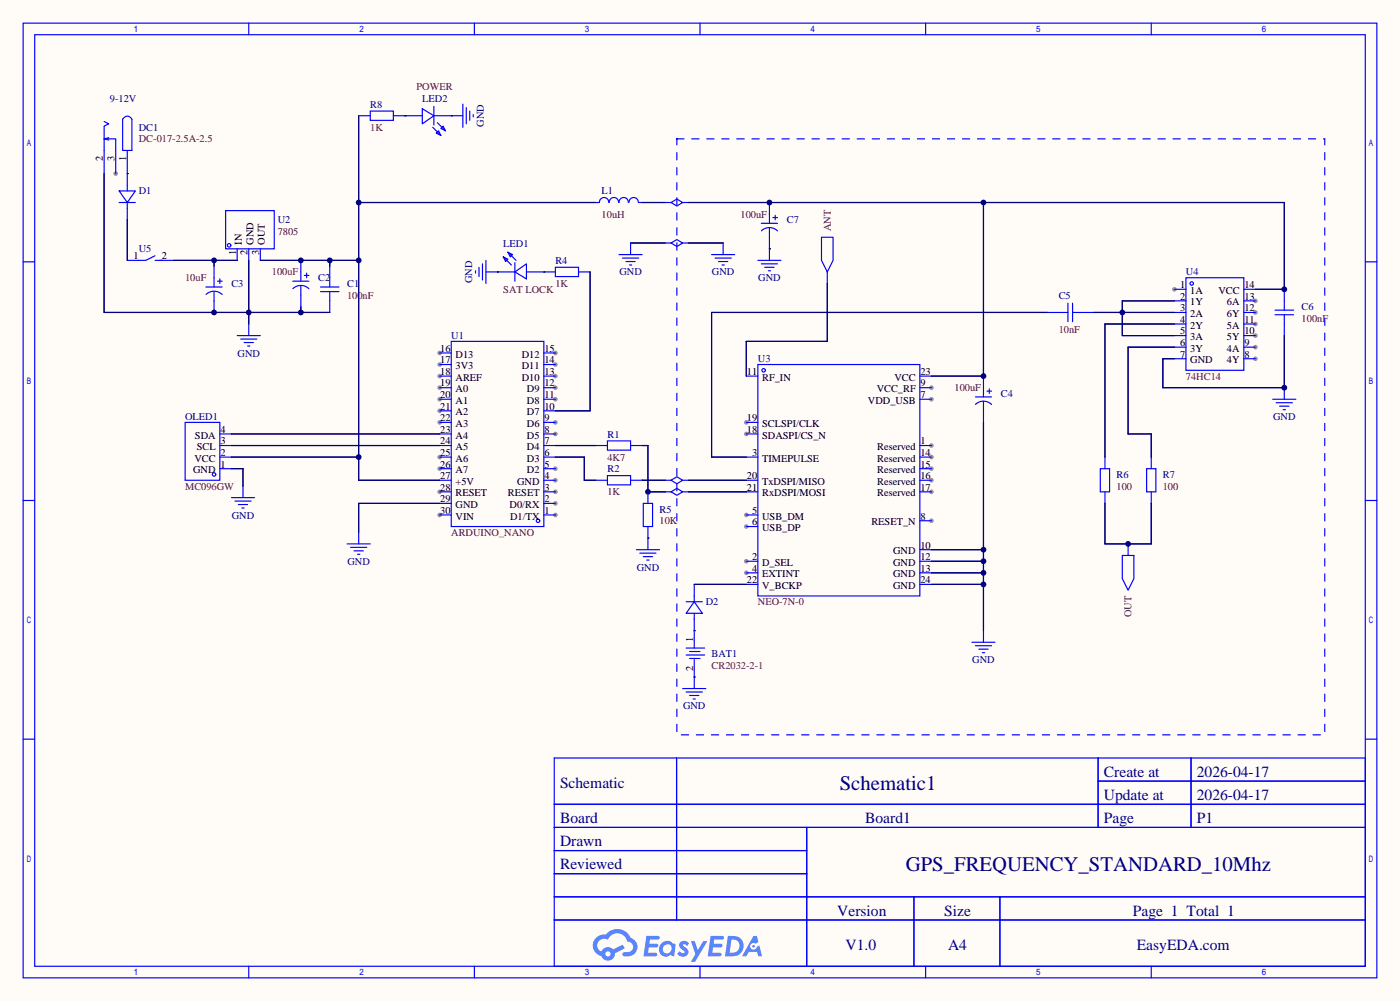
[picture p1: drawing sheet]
<svg xmlns="http://www.w3.org/2000/svg" width="307mm" height="220mm" viewBox="0 0 307 220" stroke-linecap="round" stroke-linejoin="round" font-family="sans-serif">
<path d="M0 0h307.3v219.7h-307.3z" fill="#fffcf7"/>
<g fill="#999">
<circle cx="121.9" cy="113" r=".51"/>
<circle cx="121.9" cy="110.5" r=".51"/>
<circle cx="121.9" cy="107.9" r=".51"/>
<circle cx="121.9" cy="105.4" r=".51"/>
<circle cx="121.9" cy="102.9" r=".51"/>
<circle cx="121.9" cy="95.2" r=".51"/>
<circle cx="121.9" cy="92.7" r=".51"/>
<circle cx="121.9" cy="87.6" r=".51"/>
<circle cx="121.9" cy="85.1" r=".51"/>
<circle cx="121.9" cy="82.5" r=".51"/>
<circle cx="121.9" cy="80" r=".51"/>
<circle cx="121.9" cy="77.5" r=".51"/>
<circle cx="96.5" cy="77.5" r=".51"/>
<circle cx="96.5" cy="80" r=".51"/>
<circle cx="96.5" cy="82.5" r=".51"/>
<circle cx="96.5" cy="85.1" r=".51"/>
<circle cx="96.5" cy="87.6" r=".51"/>
<circle cx="96.5" cy="90.2" r=".51"/>
<circle cx="96.5" cy="92.7" r=".51"/>
<circle cx="96.5" cy="100.3" r=".51"/>
<circle cx="96.5" cy="102.9" r=".51"/>
<circle cx="96.5" cy="107.9" r=".51"/>
<circle cx="96.5" cy="113" r=".51"/>
<circle cx="163.8" cy="92.7" r=".51"/>
<circle cx="163.8" cy="95.2" r=".51"/>
<circle cx="163.8" cy="113" r=".51"/>
<circle cx="163.8" cy="115.6" r=".51"/>
<circle cx="163.8" cy="123.2" r=".51"/>
<circle cx="163.8" cy="125.7" r=".51"/>
<circle cx="204.5" cy="114.3" r=".51"/>
<circle cx="204.5" cy="107.9" r=".51"/>
<circle cx="204.5" cy="105.4" r=".51"/>
<circle cx="204.5" cy="102.9" r=".51"/>
<circle cx="204.5" cy="100.3" r=".51"/>
<circle cx="204.5" cy="97.8" r=".51"/>
<circle cx="204.5" cy="87.6" r=".51"/>
<circle cx="204.5" cy="85.1" r=".51"/>
<circle cx="25.4" cy="38.1" r=".51"/>
<circle cx="257.8" cy="63.5" r=".51"/>
<circle cx="275.6" cy="78.7" r=".51"/>
<circle cx="275.6" cy="76.2" r=".51"/>
<circle cx="275.6" cy="73.7" r=".51"/>
<circle cx="275.6" cy="71.1" r=".51"/>
<circle cx="275.6" cy="68.6" r=".51"/>
<circle cx="275.6" cy="66" r=".51"/>
</g>
<g fill="none" stroke="#00f" stroke-width=".25">
<path d="M5.1 5.1h297.2v209.5h-297.2zM7.6 7.6h292.1v204.5h-292.1zM54.6 5.1v2.5M104.1 5.1v2.5M153.7 5.1v2.5M203.2 5.1v2.5M252.7 5.1v2.5M5.1 57.5h2.5M299.7 57.5h2.6M5.1 109.9h2.5M299.7 109.9h2.6M5.1 162.2h2.5"/>
<path d="M121.7 166.4h178v45.7h-178zM121.7 176.5h178M148.5 166.4v35.5M241.1 166.4v15.2M241.1 171.4h58.6M261.5 166.4v15.2M299.7 162.2h2.6M121.7 181.6h178M121.7 186.7h55.4M121.7 196.8h178M121.7 191.8h55.4M177.1 181.6v30.5"/>
<path d="M200.6 196.8v15.3M219.5 196.8v15.3M54.6 212.1v2.5M104.1 212.1v2.5M121.7 201.9h178M153.7 212.1v2.5M203.2 212.1v2.5M252.7 212.1v2.5"/>
</g>
<g fill="#5487ff">
<path d="M149.4 206.8a1.3 1.3 0 0 1 1.8 .3l-.4 .6a.54 .54 0 0 0-.9-.3l.2 .3a1.28 1.28 0 0 1 .7 2 1.53 1.53 0 0 1-2.1-.3l.5-.6 .8 .4a.31 .31 0 0 0 .3-.2 .31 .31 0 0 0-.3-.4 1.12 1.12 0 0 1-.6-1.8z"/>
<path d="M151.7 206.6h.8l.7 2 1.2-2h.9l-2.7 4.5h-.9l1-1.6z"/>
<path d="M141.9 205.4h2.3a.46 .46 0 0 1 .5 .1 .46 .46 0 0 1 .1 .5l-.4 .2h-1.7l-.2 .9h1.7a.4 .4 0 0 1 .3 .5 .4 .4 0 0 1-.4 .3h-1.7l-.1 1.2h1.3a.46 .46 0 0 1 .5 .1 .46 .46 0 0 1 .1 .5l-.3 .2h-2.6z"/>
<path d="M156 205.4h2.3a.47 .47 0 0 1 .5 .1 .47 .47 0 0 1 .1 .5l-.4 .2h-1.7l-.1 .9h1.6a.4 .4 0 0 1 .3 .5 .4 .4 0 0 1-.4 .3h-1.7l-.1 1.2h1.3a.46 .46 0 0 1 .5 .1 .46 .46 0 0 1 .2 .5l-.4 .2h-2.6z"/>
<path d="M165.4 205.4h.7l.4 1.4-.6 .3a.75 .75 0 0 0-1.2 .3 .75 .75 0 0 0 .5 1.1 .75 .75 0 0 0 1-.7l.5-.3 .6 2.4h-.8l-.3-1h-1.8l-.6 1h-.9z"/>
<path d="M159.8 205.4l-.6 4.5h1.4a2.27 2.27 0 0 0 2.6-2.3 2.27 2.27 0 0 0-2.7-2.2zM160.6 206.2a1.5 1.5 0 0 1 1.8 1.5 1.5 1.5 0 0 1-2 1.4h-.2z"/>
<path d="M145.2 207.1a1.6 1.6 0 0 0-.3 2.2 1.6 1.6 0 0 0 2.3 .2l.8 .4 .3-2.5-.2-.2-.4-.1a1.58 1.58 0 0 0-2.5 0zM145.8 207.6a.98 .98 0 0 1 1.6 .4 .98 .98 0 0 1-1 1.3 .94 .94 0 0 1-.9-.7 .94 .94 0 0 1 .3-1z"/>
<path d="M130.9 205.8a2.37 2.37 0 0 0 1.1 4 1.54 1.54 0 0 0 1.8 1 1.54 1.54 0 0 0 1.2-1.6l2.2-1.1-.5-.7-2.1 1a1.57 1.57 0 0 0-2.6 .5 1.5 1.5 0 0 1-.7-2.1 1.5 1.5 0 0 1 2.2-.5 2.23 2.23 0 0 1 2.2-1.5 2.23 2.23 0 0 1 2 1.9 1.16 1.16 0 0 1 1.3 1.1 1.16 1.16 0 0 1-1.1 1.2h-.7a.47 .47 0 0 0-.6 .4 .47 .47 0 0 0 .5 .5 2.17 2.17 0 0 0 2.5-.9 2.17 2.17 0 0 0-.4-2.7l-.8-.4a3.2 3.2 0 0 0-5.4-.8l-1.1 .1zM132.9 209.4a.6 .6 0 0 1 1.2 0 .6 .6 0 0 1-1.2 0z"/>
<circle cx="165.4" cy="207.7" r=".28"/>
</g>
<g fill="none" stroke="#00f" stroke-width=".25">
<path d="M22.9 26.7l1 .5-1 .5v10.4M22.9 30.5h2.5v7.6M22.9 30.5l1 .2M23.9 30.2l-1 .3M27.2 25.8l.8-.3 .5 .1 .5 .6v6.8h-2.1v-6.8zM27.9 33v8.9M78.7 25.4h2.6M81.3 24.4h5.1v2h-5.1zM86.4 25.4h6.3M92.7 23.9l2.5 1.5-2.5 1.8zM95 27.9l1.8 1.8M95.2 25.4h6.4"/>
<path d="M95.2 23.4v4M95.8 29.2l.5-.5 .5 1zM96 26.9l1.8 1.8M96.8 28.2l.5-.5 .5 1zM101.6 22.9v5M102.4 23.6v3.6M103.1 24.4v2M103.9 25.1v.6M26.2 41.9h3.5l-1.8 2.5zM26.2 44.4h3.5M27.9 44.4v3.9M34 56.1l-2 1h-4.1"/>
<path d="M34 57.1h4.1M47 58.4v4.6M49.5 46.2h10.7v8.4h-10.7zM52.1 54.6v2.5M54.6 54.6v2.5M57.1 54.6v2.5M66 57.1v4.6M67.3 59.9v1.1M72.4 58.4v4.6M104.4 59.4v.5M105.2 58.7v2M105.9 57.9v3.6"/>
<path d="M106.7 59.7h6.3M106.7 57.1v5.1M110.5 56.4l1 .5-.5 .5zM110.5 56.4l1.8 1.8M111.5 55.4l1 .5-.5 .5zM111.5 55.4l1.8 1.7M113 59.7l2.6-1.8v3.3zM113 57.7v4M115.6 59.7h6.3M121.9 58.7h5.1v2h-5.1zM127 59.7h2.5M130.8 44.4h.8"/>
<path d="M131.6 44.4a1.01 1.01 0 0 1 1-1 1.01 1.01 0 0 1 1 1M133.8 44.4a1.01 1.01 0 0 1 1-1 1.01 1.01 0 0 1 1 1M135.9 55.9h5.1M135.9 44.4a1.01 1.01 0 0 1 1-1 1.01 1.01 0 0 1 1 1M136.7 56.6h3.5M137.4 57.4h2M138.1 44.4a1.01 1.01 0 0 1 1-1 1.01 1.01 0 0 1 1 1M138.2 58.2h.5M138.4 53.3v2.6M140.2 44.4h.8M146 44.4h1.3M146 53.3h1.3"/>
<path d="M147.3 44.4l1.3-.7 1.3 .7-1.3 .8zM147.3 53.3l1.3-.7 1.3 .7-1.3 .8zM149.9 44.4h1.2M149.9 53.3h1.2M156.2 55.9h5.1M157 56.6h3.5M157.7 57.4h2.1M158.5 58.2h.5M158.7 53.3v2.6M166.4 57.1h5M167.1 49h3.6M167.1 57.9h3.6"/>
<path d="M167.2 50.7a2.54 2.54 0 0 1 3.5 0M167.9 58.7h2M168.7 59.4h.5M168.9 44.4v4.6M168.9 50v7.1M169.7 47.8h1M170.2 47.2v1.1M180.3 52.1h2.6v5l-1.3 2.6-1.3-2.6zM181.6 59.7v2.5M45.2 63h3.6M45.2 64.6a2.54 2.54 0 0 1 3.6 .1M47 64v4.6"/>
<path d="M47.8 61.7h1M48.3 61.2v1M52.1 73.7h5M52.8 74.4h3.6M53.6 75.2h2M54.4 75.9h.5M54.6 71.1v2.6M64.3 61.7h3.5M64.3 63.4a2.54 2.54 0 0 1 3.5 0M66 62.7v4.6M66.8 60.5h1M70.4 63h4"/>
<path d="M70.4 64h4M72.4 64v4.6M96.5 77.5h2.6M99.1 74.9h20.3v40.7h-20.3zM119.4 77.5h2.5M229.9 68.6h4.5M234.4 66.5v4.1M235.5 68.6h4.5M235.5 66.5v4.1M257.8 73.7h2.5M257.8 63.5h2.5M257.8 66h2.5"/>
<path d="M257.8 68.6h2.5M257.8 71.1h2.5M257.8 76.2h2.5M257.8 78.7h2.5M260.3 61h12.7v20.3h-12.7zM273 73.7h2.6M273 63.5h2.6M273 66h2.6M273 68.6h2.6M273 71.1h2.6M273 76.2h2.6M273 78.7h2.6"/>
<path d="M279.9 68.1h4.1M279.9 69.1h4.1M281.9 63.5v4.6M281.9 69.1v4.6M40.6 92.7h7.7v12.7h-7.7zM48.3 97.8h2.5M48.3 95.2h2.5M96.5 97.8h2.6M96.5 95.2h2.6M96.5 92.7h2.6M96.5 90.2h2.6M96.5 87.6h2.6"/>
<path d="M96.5 85.1h2.6M96.5 82.5h2.6M96.5 80h2.6M119.4 97.8h2.5M119.4 95.2h2.5M119.4 92.7h2.5M119.4 90.2h2.5M119.4 87.6h2.5M119.4 85.1h2.5M119.4 82.5h2.5M119.4 80h2.5M130.8 97.8h2.5"/>
<path d="M133.3 96.8h5.1v2h-5.1zM138.4 97.8h2.6M163.8 95.2h2.6M163.8 92.7h2.6M163.8 82.5h2.6M166.4 80h35.5v50.8h-35.5zM201.9 97.8h2.6M201.9 87.6h2.6M201.9 85.1h2.6M201.9 82.5h2.6M214.1 87.1h3.6M214.1 88.8a2.54 2.54 0 0 1 3.6 0"/>
<path d="M215.9 82.5v4.6M215.9 88.1v4.6M216.7 85.9h1M217.2 85.3v1.1M279.4 87.6h5.1M280.2 88.4h3.5M280.9 89.2h2.1M281.7 89.9h.5M281.9 85.1v2.5M48.3 102.9h2.5M48.3 100.3h2.5M50.8 109.2h5.1"/>
<path d="M51.6 110h3.5M52.3 110.7h2.1M53.1 111.5h.5M53.3 106.7v2.5M76.2 119.4h5.1M78.7 116.8v2.6M96.5 113h2.6M96.5 110.5h2.6M96.5 107.9h2.6M96.5 105.4h2.6M96.5 102.9h2.6M96.5 100.3h2.6"/>
<path d="M119.4 113h2.5M119.4 110.5h2.5M119.4 107.9h2.5M119.4 105.4h2.5M119.4 102.9h2.5M119.4 100.3h2.5M130.8 105.4h2.5M133.3 104.4h5.1v2h-5.1zM138.4 105.4h2.6M141.2 110.5h2.1v5.1h-2.1zM142.2 107.9v2.6M142.2 115.6v5"/>
<path d="M146 107.9h1.3M146 105.4h1.3M147.3 105.4l1.3-.8 1.3 .8-1.3 .8zM147.3 107.9l1.3-.7 1.3 .7-1.3 .8zM149.9 107.9h1.2M149.9 105.4h1.2M163.8 113h2.6M163.8 107.9h2.6M163.8 105.4h2.6M163.8 100.3h2.6M163.8 115.6h2.6M201.9 107.9h2.6"/>
<path d="M201.9 105.4h2.6M201.9 102.9h2.6M201.9 100.3h2.6M201.9 114.3h2.6M241.6 102.9h2v5h-2zM242.6 100.3v2.6M242.6 107.9v2.6M247.6 119.4v2.5M251.7 102.9h2v5h-2zM252.7 100.3v2.6M252.7 107.9v2.6M77 120.1h3.5"/>
<path d="M77.7 120.9h2.1M78.5 121.7h.5M139.7 120.6h5.1M140.5 121.4h3.5M141.2 122.2h2.1M142 122.9h.5M150.6 132.1h3.6M152.4 132.1l1.8 2.5h-3.6zM152.4 128.3v3.8M152.4 134.6v7.6M163.8 123.2h2.6M163.8 125.7h2.6"/>
<path d="M163.8 128.3h2.6M201.9 123.2h2.6M201.9 125.7h2.6M201.9 128.3h2.6M201.9 120.6h2.6M215.9 138.4v2.6M246.4 121.9h2.5v5.1l-1.3 2.5-1.2-2.5zM149.9 151.1h5M150.6 142.2h4.1M150.6 143.8h4.1M150.6 151.9h3.6M151.4 143h2.3"/>
<path d="M151.4 144.5h2.3M151.4 152.7h2M152.1 153.4h.6M152.4 144.8v6.3M213.4 141h5M214.1 141.7h3.6M214.9 142.5h2M215.6 143.3h.6"/>
<circle cx="50.3" cy="53.8" r=".38"/>
<circle cx="261.6" cy="62.2" r=".38"/>
<circle cx="167.6" cy="81.3" r=".38"/>
<circle cx="47" cy="104.1" r=".38"/>
<circle cx="118.1" cy="114.3" r=".38"/>
</g>
<g fill="none" stroke="#000080" stroke-width=".25">
<path d="M22.9 38.1v30.5h49.5M27.9 38.1h.1M78.7 25.4v80h17.8M88.9 25.4h.1M99.1 25.4h.1M27.9 48.3v8.8M38.1 57.1h14M47 57.1v1.3M54.6 57.1v14M57.1 57.1h21.6M72.4 57.1v1.3M78.7 44.4h52.1"/>
<path d="M109.2 59.7h.1M119.4 59.7h.1M129.5 59.7v30.5h-7.6M138.4 53.3h7.6M141 44.4h5M151.1 44.4h130.8v19.1h-6.3M151.1 53.3h7.6M168.9 54.6h.1M215.9 44.4v38.1h-11.4M66 67.3v1.3M181.6 62.2v12.7h-17.8v7.6M229.9 68.6h-73.7v31.7h7.6"/>
<path d="M240 68.6h17.8M257.8 76.2h-10.2v19h5.1v5.1M257.8 66h-11.4v7.7h11.4M257.8 71.1h-15.2v29.2M281.9 73.7v11.4h-26.6v-6.4h2.5M50.8 97.8h45.7M50.8 95.2h45.7M121.9 97.8h8.9M141 97.8h1.2v10.1h3.8M215.9 92.7v45.7M50.8 100.3h27.9M50.8 102.9h2.5v3.8"/>
<path d="M96.5 110.5h-17.8v6.3M121.9 100.3h6.4v5.1h2.5M141 105.4h5M142.2 118.1h.1M151.1 105.4h12.7M151.1 107.9h12.7M242.6 110.5v8.9h10.1v-8.9M152.4 138.4h.1M152.4 128.3h11.4M204.5 120.6h11.4M204.5 123.2h11.4M204.5 125.7h11.4"/>
<path d="M204.5 128.3h11.4M152.4 148.6h.1"/>
</g>
<path d="M148.6 30.5h142.2v130.8h-142.2z" fill="none" stroke="#00f" stroke-width=".25" stroke-dasharray="1.5 1.8"/>
<g fill="#000080">
<circle cx="54.6" cy="68.6" r=".63"/>
<circle cx="66" cy="68.6" r=".63"/>
<circle cx="47" cy="68.6" r=".63"/>
<circle cx="78.7" cy="100.3" r=".63"/>
<circle cx="78.7" cy="57.1" r=".63"/>
<circle cx="72.4" cy="57.1" r=".63"/>
<circle cx="66" cy="57.1" r=".63"/>
<circle cx="78.7" cy="44.4" r=".63"/>
<circle cx="215.9" cy="120.6" r=".63"/>
<circle cx="215.9" cy="123.2" r=".63"/>
<circle cx="215.9" cy="125.7" r=".63"/>
<circle cx="215.9" cy="128.3" r=".63"/>
<circle cx="281.9" cy="85.1" r=".63"/>
<circle cx="246.4" cy="68.6" r=".63"/>
<circle cx="247.7" cy="119.4" r=".63"/>
<circle cx="215.9" cy="82.5" r=".63"/>
<circle cx="215.9" cy="44.4" r=".63"/>
<circle cx="281.9" cy="63.5" r=".63"/>
<circle cx="168.9" cy="44.4" r=".63"/>
<circle cx="142.2" cy="107.9" r=".63"/>
<circle cx="47" cy="57.1" r=".63"/>
</g>
<g font-size="4.6" fill="#000080">
<text x="184.3" y="173.4">Schematic1</text>
<text x="198.8" y="191.2">GPS_FREQUENCY_STANDARD_10Mhz</text>
</g>
<g font-size="3.4" fill="#000080">
<text x="122.9" y="173.1">Schematic</text>
<text x="242.3" y="170.5">Create at</text>
<text x="262.7" y="170.5">2026-04-17</text>
<text x="242.3" y="175.6">Update at</text>
<text x="262.7" y="175.6">2026-04-17</text>
<text x="122.9" y="180.7">Board</text>
<text x="122.9" y="185.8">Drawn</text>
<text x="189.9" y="180.7">Board1</text>
<text x="242.3" y="180.7">Page</text>
<text x="262.7" y="180.7">P1</text>
<text x="122.9" y="190.8">Reviewed</text>
<text x="183.8" y="201">Version</text>
<text x="207.3" y="201">Size</text>
<text x="248.7" y="201">Page 1 Total 1</text>
<text x="185.6" y="208.6">V1.0</text>
<text x="208.1" y="208.6">A4</text>
<text x="249.6" y="208.6">EasyEDA.com</text>
</g>
<g font-size="2.3" fill="#000080">
<text x="24.1" y="22.4">9-12V</text>
<text x="81.3" y="23.6">R8</text>
<text x="92.7" y="22.4">LED2</text>
<text x="30.5" y="28.7">DC1</text>
<text x="106.2" y="27.9" transform="rotate(-90 106.2 27.9)">GND</text>
<text x="30.5" y="42.7">D1</text>
<text x="132.1" y="42.7">L1</text>
<text x="61" y="49">U2</text>
<text x="172.7" y="49">C7</text>
<text x="30.5" y="55.4">U5</text>
<text x="110.5" y="54.1">LED1</text>
<text x="121.9" y="57.9">R4</text>
<text x="50.8" y="63">C3</text>
<text x="69.8" y="61.7">C2</text>
<text x="76.2" y="63">C1</text>
<text x="103.6" y="62.1" transform="rotate(-90 103.6 62.1)">GND</text>
<text x="136" y="60.5">GND</text>
<text x="156.3" y="60.5">GND</text>
<text x="166.5" y="61.7">GND</text>
<text x="232.4" y="65.5">C5</text>
<text x="260.3" y="60.5">U4</text>
<text x="285.8" y="68.1">C6</text>
<text x="99.1" y="74.4">U1</text>
<text x="52.2" y="78.2">GND</text>
<text x="166.4" y="79.5">U3</text>
<text x="219.7" y="87.1">C4</text>
<text x="40.6" y="92.2">OLED1</text>
<text x="279.5" y="92.2">GND</text>
<text x="133.3" y="96">R1</text>
<text x="133.3" y="103.6">R2</text>
<text x="245.1" y="104.9">R6</text>
<text x="255.3" y="104.9">R7</text>
<text x="50.9" y="113.8">GND</text>
<text x="144.8" y="112.5">R5</text>
<text x="76.3" y="124">GND</text>
<text x="139.8" y="125.2">GND</text>
<text x="154.9" y="132.9">D2</text>
<text x="156.2" y="144.3">BAT1</text>
<text x="213.4" y="145.6">GND</text>
<text x="149.9" y="155.7">GND</text>
</g>
<g font-size="2.3" fill="#800000">
<text x="91.4" y="19.8">POWER</text>
<text x="81.3" y="28.7">1K</text>
<text x="30.5" y="31.3">DC-017-2.5A-2.5</text>
<text x="132.1" y="47.8">10uH</text>
<text x="162.6" y="47.8">100uF</text>
<text x="61" y="51.6">7805</text>
<text x="182.4" y="50.8" transform="rotate(-90 182.4 50.8)">ANT</text>
<text x="40.6" y="61.7">10uF</text>
<text x="59.7" y="60.5">100uF</text>
<text x="76.2" y="65.5">100nF</text>
<text x="110.5" y="64.3">SAT LOCK</text>
<text x="121.9" y="63">1K</text>
<text x="285.8" y="70.6">100nF</text>
<text x="232.4" y="73.2">10nF</text>
<text x="260.3" y="83.3">74HC14</text>
<text x="209.5" y="85.9">100uF</text>
<text x="133.3" y="101.1">4K7</text>
<text x="40.6" y="107.5">MC096GW</text>
<text x="245.1" y="107.5">100</text>
<text x="255.3" y="107.5">100</text>
<text x="133.3" y="108.7">1K</text>
<text x="99.1" y="117.6">ARDUINO_NANO</text>
<text x="144.8" y="115.1">10K</text>
<text x="166.4" y="132.9">NEO-7N-0</text>
<text x="248.4" y="135.5" transform="rotate(-90 248.4 135.5)">OUT</text>
<text x="156.2" y="146.8">CR2032-2-1</text>
</g>
<g font-size="2.3">
<text x="22.6" y="35.4" transform="rotate(-90 22.6 35.4)">2</text>
<text x="25.1" y="35.4" transform="rotate(-90 25.1 35.4)">3</text>
<text x="27.7" y="35.4" transform="rotate(-90 27.7 35.4)">1</text>
<text x="53.1" y="53.7" transform="rotate(-90 53.1 53.7)">IN</text>
<text x="55.6" y="53.7" transform="rotate(-90 55.6 53.7)">GND</text>
<text x="58.2" y="53.7" transform="rotate(-90 58.2 53.7)">OUT</text>
<text x="29.3" y="56.9">1</text>
<text x="35.6" y="56.9">2</text>
<text x="51.8" y="55.9" transform="rotate(-90 51.8 55.9)">1</text>
<text x="54.4" y="55.9" transform="rotate(-90 54.4 55.9)">2</text>
<text x="56.9" y="55.9" transform="rotate(-90 56.9 55.9)">3</text>
<text x="259.1" y="63.2">1</text>
<text x="259.1" y="65.8">2</text>
<text x="261.3" y="64.5">1A</text>
<text x="267.5" y="64.5">VCC</text>
<text x="273.2" y="65.8">13</text>
<text x="273.2" y="63.2">14</text>
<text x="259.1" y="68.3">3</text>
<text x="259.1" y="70.9">4</text>
<text x="261.3" y="67.1">1Y</text>
<text x="261.3" y="69.6">2A</text>
<text x="269.3" y="69.6">6Y</text>
<text x="269.3" y="67.1">6A</text>
<text x="273.2" y="70.9">11</text>
<text x="273.2" y="68.3">12</text>
<text x="96.7" y="77.2">16</text>
<text x="119.5" y="77.2">15</text>
<text x="259.1" y="73.4">5</text>
<text x="259.1" y="75.9">6</text>
<text x="261.3" y="72.1">2Y</text>
<text x="261.3" y="74.7">3A</text>
<text x="261.3" y="77.2">3Y</text>
<text x="269.3" y="77.2">4A</text>
<text x="269.3" y="74.7">5Y</text>
<text x="269.3" y="72.1">5A</text>
<text x="273.2" y="75.9">9</text>
<text x="273.2" y="73.4">10</text>
<text x="96.7" y="79.8">17</text>
<text x="96.7" y="82.3">18</text>
<text x="100" y="78.5">D13</text>
<text x="100" y="81">3V3</text>
<text x="100" y="83.6">AREF</text>
<text x="114.5" y="83.6">D10</text>
<text x="114.5" y="81">D11</text>
<text x="114.5" y="78.5">D12</text>
<text x="119.5" y="82.3">13</text>
<text x="119.5" y="79.8">14</text>
<text x="164" y="82.3">11</text>
<text x="167.3" y="83.6">RF_IN</text>
<text x="196.3" y="83.6">VCC</text>
<text x="202.1" y="82.3">23</text>
<text x="259.1" y="78.5">7</text>
<text x="261.3" y="79.8">GND</text>
<text x="269.3" y="79.8">4Y</text>
<text x="273.2" y="78.5">8</text>
<text x="96.7" y="84.8">19</text>
<text x="96.7" y="87.4">20</text>
<text x="96.7" y="89.9">21</text>
<text x="100" y="86.1">A0</text>
<text x="100" y="88.6">A1</text>
<text x="115.7" y="88.6">D8</text>
<text x="115.7" y="86.1">D9</text>
<text x="119.5" y="89.9">10</text>
<text x="119.5" y="87.4">11</text>
<text x="119.5" y="84.8">12</text>
<text x="190.5" y="88.6">VDD_USB</text>
<text x="192.5" y="86.1">VCC_RF</text>
<text x="202.1" y="87.4">7</text>
<text x="202.1" y="84.8">9</text>
<text x="48.4" y="95">4</text>
<text x="96.7" y="92.5">22</text>
<text x="96.7" y="95">23</text>
<text x="100" y="91.2">A2</text>
<text x="100" y="93.7">A3</text>
<text x="115.7" y="93.7">D6</text>
<text x="115.7" y="91.2">D7</text>
<text x="119.5" y="95">8</text>
<text x="119.5" y="92.5">9</text>
<text x="164" y="92.5">19</text>
<text x="164" y="95">18</text>
<text x="167.3" y="93.7">SCLSPI/CLK</text>
<text x="42.7" y="101.3">VCC</text>
<text x="42.8" y="96.3">SDA</text>
<text x="43.2" y="98.8">SCL</text>
<text x="48.4" y="100.1">2</text>
<text x="48.4" y="97.5">3</text>
<text x="96.7" y="97.5">24</text>
<text x="96.7" y="100.1">25</text>
<text x="100" y="96.3">A4</text>
<text x="100" y="98.8">A5</text>
<text x="100" y="101.3">A6</text>
<text x="115.7" y="101.3">D3</text>
<text x="115.7" y="98.8">D4</text>
<text x="115.7" y="96.3">D5</text>
<text x="119.5" y="100.1">6</text>
<text x="119.5" y="97.5">7</text>
<text x="165.1" y="100.1">3</text>
<text x="167.3" y="96.3">SDASPI/CS_N</text>
<text x="167.3" y="101.3">TIMEPULSE</text>
<text x="192.6" y="101.3">Reserved</text>
<text x="192.6" y="98.8">Reserved</text>
<text x="202.1" y="100.1">14</text>
<text x="202.1" y="97.5">1</text>
<text x="42.4" y="103.9">GND</text>
<text x="48.4" y="102.6">1</text>
<text x="96.7" y="102.6">26</text>
<text x="96.7" y="105.2">27</text>
<text x="96.7" y="107.7">28</text>
<text x="100" y="103.9">A7</text>
<text x="100" y="106.4">+5V</text>
<text x="113.5" y="106.4">GND</text>
<text x="115.7" y="103.9">D2</text>
<text x="119.5" y="107.7">3</text>
<text x="119.5" y="105.2">4</text>
<text x="119.5" y="102.6">5</text>
<text x="164" y="107.7">21</text>
<text x="164" y="105.2">20</text>
<text x="167.3" y="106.4">TxDSPI/MISO</text>
<text x="192.6" y="106.4">Reserved</text>
<text x="192.6" y="103.9">Reserved</text>
<text x="202.1" y="107.7">17</text>
<text x="202.1" y="105.2">16</text>
<text x="202.1" y="102.6">15</text>
<text x="96.7" y="110.2">29</text>
<text x="96.7" y="112.8">30</text>
<text x="100" y="109">RESET</text>
<text x="100" y="111.5">GND</text>
<text x="111.5" y="109">RESET</text>
<text x="111.9" y="111.5">D0/RX</text>
<text x="119.5" y="112.8">1</text>
<text x="119.5" y="110.2">2</text>
<text x="165.1" y="112.8">5</text>
<text x="167.3" y="109">RxDSPI/MOSI</text>
<text x="192.6" y="109">Reserved</text>
<text x="100" y="114">VIN</text>
<text x="112" y="114">D1/TX</text>
<text x="165.1" y="115.3">6</text>
<text x="167.3" y="114">USB_DM</text>
<text x="167.3" y="116.6">USB_DP</text>
<text x="191.3" y="115.3">RESET_N</text>
<text x="202.1" y="114">8</text>
<text x="165.1" y="122.9">2</text>
<text x="165.1" y="125.5">4</text>
<text x="167.3" y="124.2">D_SEL</text>
<text x="196.1" y="124.2">GND</text>
<text x="196.1" y="121.7">GND</text>
<text x="202.1" y="125.5">13</text>
<text x="202.1" y="122.9">12</text>
<text x="202.1" y="120.4">10</text>
<text x="164" y="128">22</text>
<text x="167.3" y="126.7">EXTINT</text>
<text x="167.3" y="129.3">V_BCKP</text>
<text x="196.1" y="129.3">GND</text>
<text x="196.1" y="126.7">GND</text>
<text x="202.1" y="128">24</text>
<text x="152.1" y="141" transform="rotate(-90 152.1 141)">1</text>
<text x="152.1" y="147.2" transform="rotate(-90 152.1 147.2)">2</text>
</g>
</svg>
